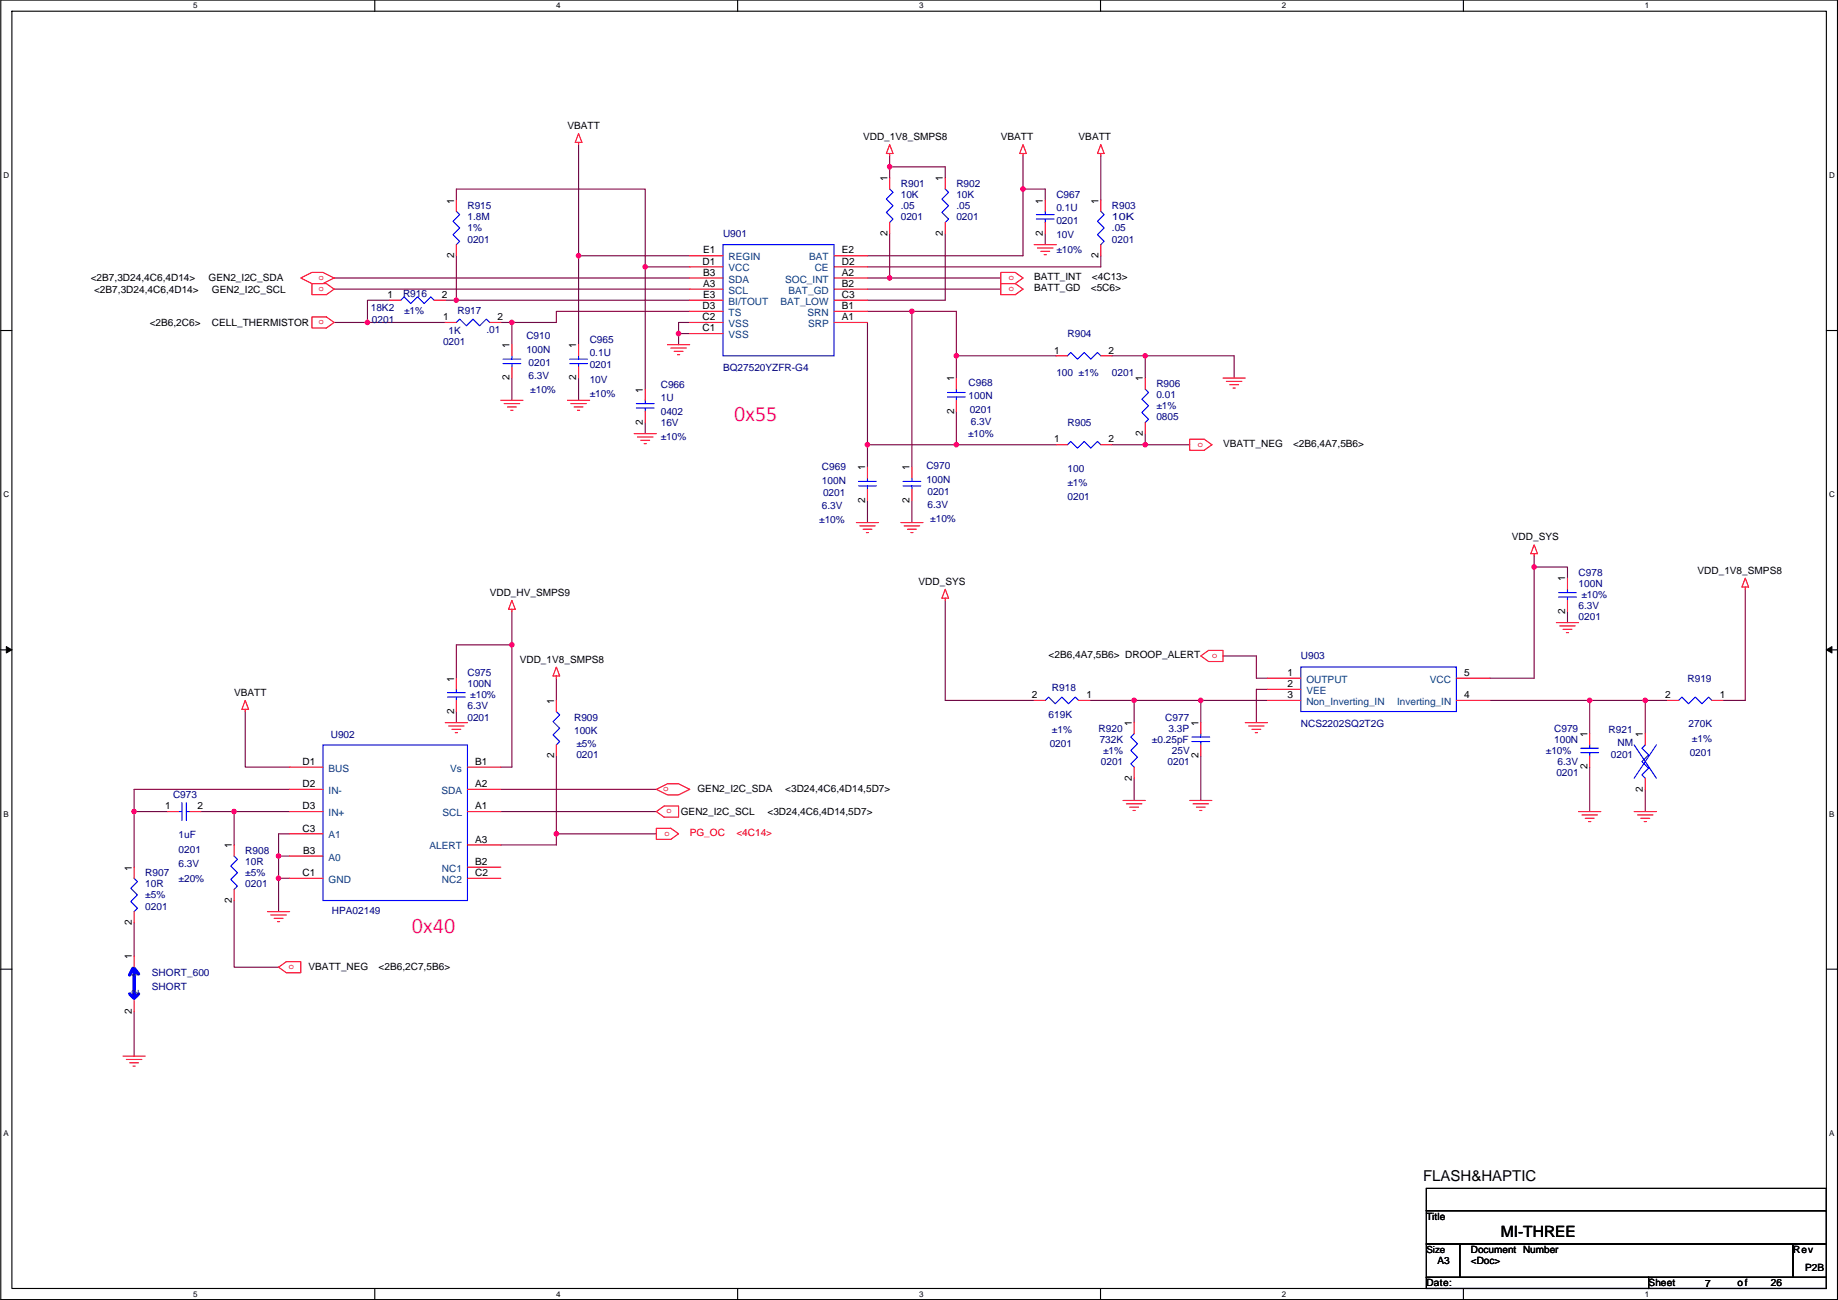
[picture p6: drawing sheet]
<svg xmlns="http://www.w3.org/2000/svg" width="420mm" height="297mm" viewBox="0 0 420 297" stroke-linecap="round" stroke-linejoin="round" font-family="sans-serif">
<path d="M.2 0h419.8v296.9h-419.8zM2.7 2.6h414.8v291.8h-414.8z" fill="none" stroke="#000" stroke-width=".25"/>
<g fill="#fff">
<path d="M44.2 .3h1v2h-1z"/>
<path d="M44.2 294.7h1v2h-1z"/>
</g>
<path d="M85.7 0v2.6M85.7 294.4v2.5" fill="none" stroke="#000" stroke-width=".25"/>
<g fill="#fff">
<path d="M127.1 .3h1v2h-1z"/>
<path d="M127.1 294.7h1v2h-1z"/>
</g>
<path d="M168.6 0v2.6M168.6 294.4v2.5" fill="none" stroke="#000" stroke-width=".25"/>
<g fill="#fff">
<path d="M210.1 .3h1v2h-1z"/>
<path d="M210.1 294.7h1v2h-1z"/>
</g>
<path d="M251.6 0v2.6M251.6 294.4v2.5" fill="none" stroke="#000" stroke-width=".25"/>
<g fill="#fff">
<path d="M293 .3h1v2h-1z"/>
<path d="M293 294.7h1v2h-1z"/>
</g>
<path d="M334.5 0v2.6M334.5 294.4v2.5" fill="none" stroke="#000" stroke-width=".25"/>
<g fill="#fff">
<path d="M376 .3h1v2h-1z"/>
<path d="M376 294.7h1v2h-1z"/>
<path d="M.8 39h1.3v2.1h-1.3z"/>
<path d="M418.1 39h1.3v2.1h-1.3z"/>
<path d="M.8 112h1.3v2h-1.3z"/>
<path d="M418.1 112h1.3v2h-1.3z"/>
</g>
<path d="M.2 75.5h2.5M417.5 75.5h2.5" fill="none" stroke="#000" stroke-width=".25"/>
<g fill="#fff">
<path d="M.8 185h1.2v2h-1.2z"/>
<path d="M418.1 185h1.2v2h-1.2z"/>
</g>
<path d="M.2 148.5h2.5M417.5 148.5h2.5" fill="none" stroke="#000" stroke-width=".25"/>
<path d="M1.4 147.7l1.3 .8-1.3 .7zM417.5 148.5l1.3-.8v1.5z" fill="#000" stroke="#000" stroke-width=".23"/>
<g fill="#fff">
<path d="M.8 257.9h1.2v2h-1.2z"/>
<path d="M418.1 257.9h1.2v2h-1.2z"/>
</g>
<path d="M.2 221.4h2.5M417.5 221.4h2.5M326.1 271.5h91.4v5.1h-91.4zM326.1 276.6h91.4v7.6h-91.4zM326.1 291.9h50.8v2.5h-50.8zM326.1 284.2h7.6v7.7h-7.6zM333.7 284.2h76.2v7.7h-76.2zM376.9 291.9h40.6v2.5h-40.6zM409.9 284.2h7.6v7.7h-7.6z" fill="none" stroke="#000" stroke-width=".25"/>
<g fill="none" stroke="#800040" stroke-width=".25">
<path d="M132.3 33v25.4M203.4 38.1v2.6M203.4 35.6v2.5M203.4 38.1h12.7v2.6M233.9 35.6v7.6M251.6 35.6v10.1M104.3 58.4v10.2M104.3 45.7v-2.5h43.2v17.8M132.3 58.4v20.4M132.3 58.4h25.4M203.4 53.4v10.1M216.1 53.4v15.2h-17.8"/>
<path d="M233.9 43.2h5v2.5M233.9 43.2v15.2h-35.6M238.9 53.4v2.5M251.6 58.4v2.6h-53.3M76.4 73.7h7.6M76.4 63.5h81.3M76.4 66.1h81.3M84 73.7h17.8M89.1 68.6h-5.1v5.1M101.8 68.6h2.5M104.3 68.6h53.4M114.5 73.7h2.5"/>
<path d="M117 73.7v5.1M147.5 61h10.2M147.5 61v27.9M155.1 76.2h2.6M155.1 76.2v2.6M157.7 73.7h-2.6v2.5M157.7 71.1h-30.5v2.6h-10.2M198.3 66.1h30.5M198.3 63.5h5.1M198.3 71.1h10.2M198.3 73.7v27.9M203.4 63.5h25.4"/>
<path d="M208.5 71.1v35.6M208.5 71.1h10.1v10.2M117 86.4v5.1M132.3 86.4v5.1M147.5 96.5v2.6M218.6 81.3v5.1M218.6 81.3h22.9M218.6 94v7.6M254.2 81.3h7.6M261.8 86.4v-5.1h20.3v5.1M261.8 99.1v2.5h10.2M198.3 101.6h20.3"/>
<path d="M198.3 101.6v5.1M198.3 114.3v5.1M208.5 114.3v5.1M218.6 101.6h22.9M254.2 101.6h7.6M117 139.7v7.6M216.1 137.2v22.8h20.3M350.7 129.6h7.6v2.5M350.7 127v2.6M350.7 129.6v25.4h-10.2M358.3 139.7v2.6M399 134.6v25.4h-5.1"/>
<path d="M117 147.3v28h-2.5M117 147.3h-12.7v7.7M127.2 155v5M279.6 149.9h7.6v5.1h2.5M289.7 157.5h-2.5v7.6M56.1 162.6v12.7h10.1M104.3 162.6v2.5M127.2 172.7v17.8M249.1 160h10.2M259.3 177.8v5.1M259.3 160v5.1M259.3 160h15.2"/>
<path d="M274.5 160h15.2M274.5 160v5.1M274.5 172.7v10.2M340.5 160h22.9M363.4 160v7.7M363.4 160h12.7M363.4 175.3v10.1M376.1 160v7.7M376.1 160h5.1M30.7 185.4v12.7M30.7 185.4h7.6M45.9 185.4h7.6"/>
<path d="M53.5 185.4v7.7M53.5 185.4h12.7M63.7 195.6h2.5M63.7 195.6v5.1M66.2 180.4h-35.5v5M66.2 190.5h-2.5v5.1M114.5 180.4h35.5M114.5 185.4h35.5M127.2 190.5v2.6h-12.7M127.2 190.5h22.8M376.1 180.4v5M30.7 210.8v7.7"/>
<path d="M53.5 205.8v15.2h10.2M63.7 200.7h2.5M63.7 200.7v7.6M30.7 231.2v10.1"/>
</g>
<g fill="#f0f" stroke="#f0f" stroke-width=".25">
<circle cx="132.2" cy="58.4" r=".5"/>
<circle cx="147.5" cy="61" r=".5"/>
<circle cx="155.1" cy="76.2" r=".5"/>
<circle cx="233.8" cy="43.2" r=".5"/>
<circle cx="203.4" cy="38.1" r=".5"/>
<circle cx="208.4" cy="71.1" r=".5"/>
<circle cx="218.6" cy="81.3" r=".5"/>
<circle cx="218.6" cy="101.6" r=".5"/>
<circle cx="198.3" cy="101.6" r=".5"/>
<circle cx="203.4" cy="63.5" r=".5"/>
<circle cx="261.8" cy="81.3" r=".5"/>
<circle cx="261.8" cy="101.6" r=".5"/>
<circle cx="63.7" cy="195.6" r=".5"/>
<circle cx="63.7" cy="200.7" r=".5"/>
<circle cx="53.5" cy="185.4" r=".5"/>
<circle cx="30.6" cy="185.4" r=".5"/>
<circle cx="117" cy="147.3" r=".5"/>
<circle cx="127.2" cy="190.5" r=".5"/>
<circle cx="104.3" cy="68.6" r=".5"/>
<circle cx="84" cy="73.7" r=".5"/>
<circle cx="117" cy="73.7" r=".5"/>
<circle cx="376.1" cy="160" r=".5"/>
<circle cx="363.4" cy="160" r=".5"/>
<circle cx="350.7" cy="129.5" r=".5"/>
<circle cx="274.5" cy="160" r=".5"/>
<circle cx="259.2" cy="160" r=".5"/>
</g>
<g fill="none" stroke="#f00" stroke-width=".25">
<path d="M132.3 30.5l.7 2h-1.5zM132.3 32.5v.5M203.4 35.1v.5M203.4 33l.7 2.1h-1.5zM233.9 35.1v.5M233.9 33l.7 2.1h-1.5zM251.6 35.1v.5M251.6 33l.8 2.1h-1.5zM104.3 45.7v2.6M104.3 55.9v2.5M157.7 58.4h7.6M190.7 58.4h7.6"/>
<path d="M203.4 40.7v2.5M203.4 50.8v2.6M216.1 40.7v2.5M216.1 50.8v2.6M236.4 55.9h5.1M237.2 56.7h3.5M237.9 57.4h2.1M238.7 58.2h.5M238.9 45.7v2.6M238.9 50.8v2.6M251.6 45.7v2.6M251.6 55.9v2.5"/>
<path d="M68.8 63.5l2.5-1.2h2.5l2.6 1.2-2.6 1.3h-2.5zM71.3 64.8h3.3l1.8 1.3-1.8 1.2h-3.3zM71.3 72.4h3.3l1.8 1.3-1.8 1.3h-3.3zM89.1 68.6h2.5M99.2 68.6h2.6M101.8 73.7h2.5M111.9 73.7h2.6M117 78.8v2.5M132.3 78.8v2.5M152.6 78.8h5.1M153.3 79.5h3.6M157.7 61h7.6"/>
<path d="M157.7 63.5h7.6M157.7 66.1h7.6M157.7 68.6h7.6M157.7 71.1h7.6M157.7 73.7h7.6M157.7 76.2h7.6M190.7 61h7.6M190.7 63.5h7.6M190.7 66.1h7.6M190.7 68.6h7.6M190.7 71.1h7.6M190.7 73.7h7.6"/>
<path d="M228.8 64.8h3.3l1.8 1.3-1.8 1.2h-3.3zM228.8 62.3h3.3l1.8 1.2-1.8 1.3h-3.3zM114.5 91.5h5.1M115.2 92.2h3.6M116 93h2M116.8 93.7h.5M117 83.8v2.6M129.7 91.5h5.1M130.5 92.2h3.5M131.2 93h2.1M132 93.7h.5M132.3 83.8v2.6"/>
<path d="M145 99.1h5M145.7 99.8h3.6M147.5 88.9v2.6M147.5 94v2.5M154.1 80.3h2M154.9 81h.5M218.6 86.4v2.5M218.6 91.5v2.5M241.5 81.3h2.5M251.6 81.3h2.6M261.8 86.4v2.5M261.8 96.5v2.6"/>
<path d="M279.6 86.4h5.1M280.3 87.1h3.6M281.1 87.9h2M281.9 88.7h.5M146.5 100.6h2M147.2 101.4h.6M195.8 119.4h5M198.3 106.7v2.5M198.3 111.8v2.5M205.9 119.4h5.1M208.5 106.7v2.5M208.5 111.8v2.5"/>
<path d="M241.5 101.6h2.5M251.6 101.6h2.6M272 100.4h3.3l1.7 1.2-1.7 1.3h-3.3zM117 137.2l.8 2h-1.5zM117 139.2v.5M196.5 120.2h3.6M197.3 120.9h2M198 121.7h.6M206.7 120.2h3.5M207.4 120.9h2.1M208.2 121.7h.5M216.1 134.6l.7 2.1h-1.5z"/>
<path d="M216.1 136.7v.5M350.7 126.5v.5M350.7 124.5l.8 2h-1.6zM358.3 132.1v2.5M358.3 137.2v2.5M399 132.1l.7 2h-1.5zM399 134.1v.5M104.3 155v2.5M127.2 154.5v.5M127.2 152.4l.7 2.1h-1.5zM274.5 149.9l1.8-1.3h3.3v2.6h-3.3zM289.7 157.5h7.7"/>
<path d="M289.7 155h7.7M332.9 155h7.6M355.8 142.3h5.1M356.5 143h3.6M357.3 143.8h2M358.1 144.5h.5M56.1 160l.7 2.1h-1.5zM56.1 162.1v.5M66.2 175.3h7.6M101.8 165.1h5.1M102.5 165.9h3.6M103.3 166.6h2"/>
<path d="M104.1 167.4h.5M104.3 160v2.6M106.9 175.3h7.6M127.2 160v2.6M127.2 170.2v2.5M236.4 160h2.5M246.6 160h2.5M259.3 165.1v2.6M259.3 175.3v2.5M274.5 165.1v2.6M274.5 170.2v2.5M284.7 165.1h5"/>
<path d="M285.4 165.9h3.6M286.2 166.6h2M286.9 167.4h.6M289.7 160h7.7M332.9 160h7.6M363.4 167.7v2.5M363.4 172.7v2.6M376.1 167.7v2.5M376.1 177.8v2.6M381.2 160h2.5M391.3 160h2.6M30.7 198.1v2.6"/>
<path d="M38.3 185.4h2.5M43.4 185.4h2.5M53.5 193.1v2.5M66.2 195.6h7.6M66.2 190.5h7.6M66.2 180.4h7.6M66.2 185.4h7.6M106.9 193.1h7.6M106.9 198.1h7.6M106.9 185.4h7.6M106.9 180.4h7.6M150 180.4l2.6-1.3h2.5l2.6 1.3-2.6 1.2h-2.5z"/>
<path d="M150 189.3h3.3l1.8 1.2-1.8 1.3h-3.3zM150 185.4l1.8-1.2h3.3v2.5h-3.3zM256.7 182.9h5.1M257.5 183.7h3.5M258.2 184.4h2.1M259 185.2h.5M272 182.9h5M272.7 183.7h3.6M273.5 184.4h2M274.2 185.2h.6M360.9 185.4h5M361.6 186.2h3.6"/>
<path d="M362.4 187h2M363.1 187.7h.6M373.6 185.4h5M374.3 186.2h3.6M375.1 187h2M375.8 187.7h.6M30.7 218.5v2.5M30.7 208.3v2.5M53.5 203.2v2.6M61.1 208.3h5.1M61.9 209.1h3.6M62.7 209.8h2"/>
<path d="M63.4 210.6h.5M66.2 200.7h7.6M106.9 200.7h7.6M30.7 228.6v2.6M63.7 221l1.8-1.3h3.3v2.6h-3.3zM28.1 241.3h5.1M28.9 242.1h3.5M29.6 242.8h2.1M30.4 243.6h.5"/>
</g>
<g fill="none" stroke="#00f" stroke-width=".25">
<path d="M104.3 48.3l.8 .7-1.5 1.6 1.5 1.5-1.5 1.5 1.5 1.5-.8 .8M165.3 55.9h25.4v25.4h-25.4zM203.4 43.2l.7 .8-1.5 1.5 1.5 1.5-1.5 1.5 1.5 1.6-.7 .7M216.1 43.2l.7 .8-1.5 1.5 1.5 1.5-1.5 1.5 1.5 1.6-.7 .7M236.9 49h4.1M236.9 50.1h4.1M238.9 48.3v.7M238.9 50.1v.7M251.6 48.3l.8 .7-1.5 1.6 1.5 1.5-1.5 1.5 1.5 1.5-.8 .8M91.6 68.6l.8-.8 1.5 1.6 1.5-1.6 1.6 1.6 1.5-1.6 .7 .8M104.3 73.7l.8-.8 1.5 1.5 1.5-1.5 1.6 1.5 1.5-1.5 .7 .8M115 82.1h4.1"/>
<path d="M115 83.1h4.1M117 81.3v.8M117 83.1v.7M130.2 82.1h4.1M130.2 83.1h4.1M132.3 81.3v.8M132.3 83.1v.7M145.5 92.2h4M145.5 93.2h4M147.5 91.5v.7M147.5 93.2v.8M216.6 89.7h4.1"/>
<path d="M216.6 90.7h4.1M218.6 88.9v.8M218.6 90.7v.8M244 81.3l.8-.8 1.5 1.6 1.5-1.6 1.6 1.6 1.5-1.6 .7 .8M261.8 88.9l.8 .8-1.6 1.5 1.6 1.5-1.6 1.6 1.6 1.5-.8 .7M196.3 110h4M196.3 111h4M198.3 109.2v.8M198.3 111v.8M206.4 110h4.1M206.4 111h4.1M208.5 109.2v.8"/>
<path d="M208.5 111v.8M244 101.6l.8-.7 1.5 1.5 1.5-1.5 1.6 1.5 1.5-1.5 .7 .7M356.3 135.4h4.1M356.3 136.4h4.1M358.3 134.6v.8M358.3 136.4v.8M102.3 158.3h4.1M102.3 159.3h4.1M104.3 157.5v.8M104.3 159.3v.7M297.4 152.4h35.5v10.2h-35.5zM73.8 170.2h33.1v35.6h-33.1z"/>
<path d="M127.2 162.6l.7 .7-1.5 1.6 1.5 1.5-1.5 1.5 1.5 1.5-.7 .8M238.9 160l.8-.7 1.5 1.5 1.5-1.5 1.6 1.5 1.5-1.5 .8 .7M259.3 167.7l-.8 .7 1.5 1.5-1.5 1.6 1.5 1.5-1.5 1.5 .8 .8M272.5 168.4h4M272.5 169.4h4M274.5 167.7v.7M274.5 169.4v.8M361.4 171h4M361.4 172h4M363.4 170.2v.8M363.4 172v.7M373.6 170.2l5 7.6"/>
<path d="M376.1 170.2l-.8 .8 1.6 1.5-1.6 1.5 1.6 1.5-1.6 1.6 .8 .7M378.6 170.2l-5 7.6M383.7 160l.8-.7 1.5 1.5 1.5-1.5 1.6 1.5 1.5-1.5 .7 .7M40.8 185.4h.8M41.6 183.4v4.1M42.6 183.4v4.1M42.6 185.4h.8M53.5 195.6l.8 .8-1.5 1.5 1.5 1.5-1.5 1.5 1.5 1.6-.8 .7M30.7 200.7l.7 .7-1.5 1.6 1.5 1.5-1.5 1.5 1.5 1.5-.7 .8"/>
</g>
<path d="M29.6 227.1l1.1 1M30.4 221.3l-.8 1.5M30.7 221.8v5.6M30.7 221.3l1 1.2M31.7 227.1l-.8 .8" fill="none" stroke="#00f" stroke-width=".76"/>
<g font-size="5.1" fill="#f0f">
<text x="167.8" y="96.3">0x55</text>
<text x="94.2" y="213.1">0x40</text>
</g>
<text font-size="3.6" x="343.1" y="282.6">MI-THREE</text>
<text font-size="3.4" x="325.3" y="269.8">FLASH&amp;HAPTIC</text>
<g font-size="2.3">
<text x="129.7" y="29.5">VBATT</text>
<text x="197.3" y="32">VDD_1V8_SMPS8</text>
<text x="228.8" y="32">VBATT</text>
<text x="246.6" y="32">VBATT</text>
<text x="202.8" y="41.4" transform="rotate(-90 202.8 41.4)">1</text>
<text x="215.5" y="41.4" transform="rotate(-90 215.5 41.4)">1</text>
<text x="103.8" y="46.5" transform="rotate(-90 103.8 46.5)">1</text>
<text x="238.4" y="46.5" transform="rotate(-90 238.4 46.5)">1</text>
<text x="251.1" y="46.5" transform="rotate(-90 251.1 46.5)">1</text>
<text x="202.8" y="53.9" transform="rotate(-90 202.8 53.9)">2</text>
<text x="215.5" y="53.9" transform="rotate(-90 215.5 53.9)">2</text>
<text x="238.4" y="53.9" transform="rotate(-90 238.4 53.9)">2</text>
<text x="103.8" y="59" transform="rotate(-90 103.8 59)">2</text>
<text x="160.7" y="57.9">E1</text>
<text x="192.5" y="57.9">E2</text>
<text x="251.1" y="59" transform="rotate(-90 251.1 59)">2</text>
<text x="20.8" y="64.3">&lt;2B7,3D24,4C6,4D14&gt;</text>
<text x="47.7" y="64.3">GEN2_I2C_SDA</text>
<text x="160.6" y="60.5">D1</text>
<text x="160.7" y="63">B3</text>
<text x="160.7" y="65.5">A3</text>
<text x="192.5" y="65.5">B2</text>
<text x="192.5" y="63">A2</text>
<text x="192.5" y="60.5">D2</text>
<text x="236.4" y="64.1">BATT_INT</text>
<text x="249.6" y="64.1">&lt;4C13&gt;</text>
<text x="21.5" y="66.8">&lt;2B7,3D24,4C6,4D14&gt;</text>
<text x="48.4" y="66.8">GEN2_I2C_SCL</text>
<text x="88.6" y="68.1">1</text>
<text x="101" y="68.1">2</text>
<text x="160.6" y="70.6">D3</text>
<text x="160.7" y="68.1">E3</text>
<text x="192.5" y="70.6">B1</text>
<text x="192.5" y="68.1">C3</text>
<text x="236.4" y="66.6">BATT_GD</text>
<text x="249.4" y="66.6">&lt;5C6&gt;</text>
<text x="34.2" y="74.5">&lt;2B6,2C6&gt;</text>
<text x="48.4" y="74.5">CELL_THERMISTOR</text>
<text x="101.3" y="73.2">1</text>
<text x="113.7" y="73.2">2</text>
<text x="160.6" y="73.2">C2</text>
<text x="160.6" y="75.7">C1</text>
<text x="192.5" y="73.2">A1</text>
<text x="116.5" y="79.5" transform="rotate(-90 116.5 79.5)">1</text>
<text x="131.7" y="79.5" transform="rotate(-90 131.7 79.5)">1</text>
<text x="241" y="80.8">1</text>
<text x="253.4" y="80.8">2</text>
<text x="116.5" y="86.9" transform="rotate(-90 116.5 86.9)">2</text>
<text x="131.7" y="86.9" transform="rotate(-90 131.7 86.9)">2</text>
<text x="147" y="89.7" transform="rotate(-90 147 89.7)">1</text>
<text x="218.1" y="87.1" transform="rotate(-90 218.1 87.1)">1</text>
<text x="261.3" y="87.1" transform="rotate(-90 261.3 87.1)">1</text>
<text x="218.1" y="94.5" transform="rotate(-90 218.1 94.5)">2</text>
<text x="147" y="97.1" transform="rotate(-90 147 97.1)">2</text>
<text x="241" y="101.1">1</text>
<text x="253.4" y="101.1">2</text>
<text x="261.3" y="99.6" transform="rotate(-90 261.3 99.6)">2</text>
<text x="197.8" y="107.5" transform="rotate(-90 197.8 107.5)">1</text>
<text x="207.9" y="107.5" transform="rotate(-90 207.9 107.5)">1</text>
<text x="279.6" y="102.2">VBATT_NEG</text>
<text x="295.6" y="102.2">&lt;2B6,4A7,5B6&gt;</text>
<text x="197.8" y="114.9" transform="rotate(-90 197.8 114.9)">2</text>
<text x="207.9" y="114.9" transform="rotate(-90 207.9 114.9)">2</text>
<text x="345.6" y="123.5">VDD_SYS</text>
<text x="388" y="131.1">VDD_1V8_SMPS8</text>
<text x="111.9" y="136.2">VDD_HV_SMPS9</text>
<text x="210" y="133.6">VDD_SYS</text>
<text x="357.8" y="132.9" transform="rotate(-90 357.8 132.9)">1</text>
<text x="357.8" y="140.3" transform="rotate(-90 357.8 140.3)">2</text>
<text x="103.8" y="155.7" transform="rotate(-90 103.8 155.7)">1</text>
<text x="118.8" y="151.4">VDD_1V8_SMPS8</text>
<text x="239.7" y="150.4">&lt;2B6,4A7,5B6&gt; DROOP_ALERT</text>
<text x="294.3" y="154.4">1</text>
<text x="334.7" y="154.4">5</text>
<text x="53.5" y="159">VBATT</text>
<text x="126.7" y="160.8" transform="rotate(-90 126.7 160.8)">1</text>
<text x="235.9" y="159.5">2</text>
<text x="248.3" y="159.5">1</text>
<text x="294.3" y="157">2</text>
<text x="294.3" y="159.5">3</text>
<text x="334.7" y="159.5">4</text>
<text x="380.7" y="159.5">2</text>
<text x="393.1" y="159.5">1</text>
<text x="103.8" y="163.1" transform="rotate(-90 103.8 163.1)">2</text>
<text x="258.7" y="165.9" transform="rotate(-90 258.7 165.9)">1</text>
<text x="274" y="165.9" transform="rotate(-90 274 165.9)">1</text>
<text x="126.7" y="173.3" transform="rotate(-90 126.7 173.3)">2</text>
<text x="274" y="173.3" transform="rotate(-90 274 173.3)">2</text>
<text x="362.9" y="168.4" transform="rotate(-90 362.9 168.4)">1</text>
<text x="375.6" y="168.4" transform="rotate(-90 375.6 168.4)">1</text>
<text x="69.1" y="174.8">D1</text>
<text x="69.1" y="179.8">D2</text>
<text x="108.6" y="174.8">B1</text>
<text x="108.6" y="179.8">A2</text>
<text x="258.7" y="178.4" transform="rotate(-90 258.7 178.4)">2</text>
<text x="362.9" y="175.8" transform="rotate(-90 362.9 175.8)">2</text>
<text x="37.8" y="184.9">1</text>
<text x="45.1" y="184.9">2</text>
<text x="69.1" y="184.9">D3</text>
<text x="108.6" y="184.9">A1</text>
<text x="159.4" y="180.9">GEN2_I2C_SDA</text>
<text x="179.5" y="180.9">&lt;3D24,4C6,4D14,5D7&gt;</text>
<text x="375.6" y="180.9" transform="rotate(-90 375.6 180.9)">2</text>
<text x="69.1" y="190">C3</text>
<text x="155.6" y="186.2">GEN2_I2C_SCL</text>
<text x="175.4" y="186.2">&lt;3D24,4C6,4D14,5D7&gt;</text>
<text x="53" y="193.8" transform="rotate(-90 53 193.8)">1</text>
<text x="69.3" y="195.1">B3</text>
<text x="108.6" y="197.6">B2</text>
<text x="108.6" y="192.5">A3</text>
<text x="30.1" y="198.9" transform="rotate(-90 30.1 198.9)">1</text>
<text x="69.1" y="200.2">C1</text>
<text x="108.6" y="200.2">C2</text>
<text x="53" y="206.3" transform="rotate(-90 53 206.3)">2</text>
<text x="30.1" y="211.4" transform="rotate(-90 30.1 211.4)">2</text>
<text x="30.1" y="219.2" transform="rotate(-90 30.1 219.2)">1</text>
<text x="70.5" y="221.5">VBATT_NEG</text>
<text x="86.5" y="221.5">&lt;2B6,2C7,5B6&gt;</text>
<text x="30.1" y="231.7" transform="rotate(-90 30.1 231.7)">2</text>
<text x="326.1" y="278.7">Title</text>
<text x="336.2" y="286.3">Document Number</text>
<text x="409.9" y="286.3">Rev</text>
<text x="326.1" y="293.9">Date:</text>
<text x="328.6" y="288.8">A3</text>
<text x="336.2" y="288.8">&lt;Doc&gt;</text>
<text x="376.9" y="293.9">Sheet</text>
<text x="397.2" y="293.9">of</text>
<text x="404.8" y="293.9">26</text>
<text x="412.7" y="290.4">P2B</text>
<text x="389.8" y="294.2">7</text>
</g>
<g font-size="2.3" fill="#000080">
<text x="106.9" y="47.8">R915</text>
<text x="205.9" y="42.7">R901</text>
<text x="205.9" y="45.3">10K</text>
<text x="205.9" y="47.8">.05</text>
<text x="218.6" y="42.7">R902</text>
<text x="218.6" y="45.3">10K</text>
<text x="218.6" y="47.8">.05</text>
<text x="241.5" y="45.3">C967</text>
<text x="254.2" y="47.8">R903</text>
<text x="106.9" y="50.3">1.8M</text>
<text x="106.9" y="52.9">1%</text>
<text x="205.9" y="50.3">0201</text>
<text x="218.6" y="50.3">0201</text>
<text x="241.5" y="48.3">0.1U</text>
<text x="241.5" y="51.1">0201</text>
<text x="254.2" y="50.3">10K</text>
<text x="254.2" y="52.9">.05</text>
<text x="106.9" y="55.4">0201</text>
<text x="165.3" y="54.1">U901</text>
<text x="241.5" y="54.4">10V</text>
<text x="241.5" y="57.7">±10%</text>
<text x="254.2" y="55.4">0201</text>
<text x="84.8" y="71.2">18K2</text>
<text x="92.1" y="67.9">R916</text>
<text x="92.4" y="71.7">±1%</text>
<text x="104.6" y="71.7">R917</text>
<text x="85" y="73.7">0201</text>
<text x="102.5" y="76.2">1K</text>
<text x="111.2" y="76">.01</text>
<text x="120.3" y="77.5">C910</text>
<text x="244" y="77">R904</text>
<text x="101.3" y="78.8">0201</text>
<text x="120.3" y="80.6">100N</text>
<text x="120.8" y="83.6">0201</text>
<text x="134.8" y="78.3">C965</text>
<text x="134.8" y="81.3">0.1U</text>
<text x="120.8" y="86.7">6.3V</text>
<text x="121.2" y="89.7">±10%</text>
<text x="134.8" y="84.1">0201</text>
<text x="134.8" y="87.4">10V</text>
<text x="151.1" y="88.7">C966</text>
<text x="165.3" y="84.9">BQ27520YZFR-G4</text>
<text x="221.4" y="88.2">C968</text>
<text x="241.5" y="85.9">100 ±1%</text>
<text x="254.2" y="85.9">0201</text>
<text x="264.3" y="88.4">R906</text>
<text x="134.8" y="90.7">±10%</text>
<text x="151.1" y="91.7">1U</text>
<text x="151.1" y="94.8">0402</text>
<text x="221.4" y="91.2">100N</text>
<text x="221.7" y="94.3">0201</text>
<text x="264.3" y="91">0.01</text>
<text x="264.3" y="93.5">±1%</text>
<text x="151.1" y="97.3">16V</text>
<text x="151.1" y="100.6">±10%</text>
<text x="221.3" y="99.9">±10%</text>
<text x="221.9" y="97.1">6.3V</text>
<text x="244" y="97.3">R905</text>
<text x="264.3" y="96.1">0805</text>
<text x="187.9" y="107.5">C969</text>
<text x="211.8" y="107.2">C970</text>
<text x="244" y="107.7">100</text>
<text x="187.9" y="110.5">100N</text>
<text x="188.1" y="113.3">0201</text>
<text x="211.8" y="110.3">100N</text>
<text x="212" y="113.1">0201</text>
<text x="244" y="111">±1%</text>
<text x="187.3" y="119.4">±10%</text>
<text x="187.9" y="116.4">6.3V</text>
<text x="212" y="116.1">6.3V</text>
<text x="212.7" y="119.2">±10%</text>
<text x="244" y="114.3">0201</text>
<text x="360.9" y="131.6">C978</text>
<text x="360.9" y="134.2">100N</text>
<text x="361.5" y="136.7">±10%</text>
<text x="360.9" y="141.8">0201</text>
<text x="360.9" y="139.2">6.3V</text>
<text x="106.9" y="154.5">C975</text>
<text x="297.4" y="150.7">U903</text>
<text x="385.8" y="155.7">R919</text>
<text x="106.9" y="157">100N</text>
<text x="107.5" y="159.6">±10%</text>
<text x="240.5" y="157.8">R918</text>
<text x="106.9" y="164.6">0201</text>
<text x="106.9" y="162.1">6.3V</text>
<text x="131.2" y="164.6">R909</text>
<text x="131.2" y="167.7">100K</text>
<text x="239.7" y="164.1">619K</text>
<text x="240.5" y="167.4">±1%</text>
<text x="251.1" y="167.2">R920</text>
<text x="266.4" y="164.6">C977</text>
<text x="267.1" y="167.2">3.3P</text>
<text x="297.4" y="166.2">NCS2202SQ2T2G</text>
<text x="355.3" y="167.2">C979</text>
<text x="367.7" y="167.4">R921</text>
<text x="386" y="166.2">270K</text>
<text x="75.6" y="168.7">U902</text>
<text x="131.8" y="170.7">±5%</text>
<text x="131.8" y="173.3">0201</text>
<text x="240" y="170.7">0201</text>
<text x="251.4" y="169.7">732K</text>
<text x="252.1" y="172.3">±1%</text>
<text x="263.3" y="169.7">±0.25pF</text>
<text x="267.9" y="172.3">25V</text>
<text x="353.4" y="172.3">±10%</text>
<text x="355.3" y="169.7">100N</text>
<text x="368.2" y="173.3">0201</text>
<text x="369.7" y="170.5">NM</text>
<text x="386.3" y="172.8">0201</text>
<text x="386.8" y="169.5">±1%</text>
<text x="251.6" y="174.8">0201</text>
<text x="266.9" y="174.8">0201</text>
<text x="355.8" y="177.3">0201</text>
<text x="356" y="174.8">6.3V</text>
<text x="39.5" y="182.4">C973</text>
<text x="40.8" y="191.6">1uF</text>
<text x="40.8" y="194.9">0201</text>
<text x="56.1" y="195.1">R908</text>
<text x="56.1" y="197.7">10R</text>
<text x="33.2" y="200.2">R907</text>
<text x="33.2" y="202.7">10R</text>
<text x="40.8" y="198.2">6.3V</text>
<text x="40.8" y="201.5">±20%</text>
<text x="56.1" y="200.2">±5%</text>
<text x="56.1" y="202.7">0201</text>
<text x="33.2" y="205.3">±5%</text>
<text x="33.2" y="207.8">0201</text>
<text x="75.9" y="208.8">HPA02149</text>
<text x="34.7" y="223.1">SHORT_600</text>
<text x="34.7" y="226.1">SHORT</text>
</g>
<g font-size="2.3" fill="#004080">
<text x="166.5" y="59.5">REGIN</text>
<text x="184.9" y="59.5">BAT</text>
<text x="166.5" y="62">VCC</text>
<text x="166.5" y="64.6">SDA</text>
<text x="179.5" y="64.6">SOC_INT</text>
<text x="186.2" y="62">CE</text>
<text x="166.5" y="67.1">SCL</text>
<text x="166.5" y="69.6">BI/TOUT</text>
<text x="178.4" y="69.6">BAT_LOW</text>
<text x="180.2" y="67.1">BAT_GD</text>
<text x="166.5" y="72.2">TS</text>
<text x="166.5" y="74.7">VSS</text>
<text x="166.5" y="77.3">VSS</text>
<text x="184.6" y="72.2">SRN</text>
<text x="184.7" y="74.7">SRP</text>
<text x="298.6" y="156">OUTPUT</text>
<text x="326.8" y="156">VCC</text>
<text x="298.6" y="158.5">VEE</text>
<text x="298.6" y="161.1">Non_Inverting_IN</text>
<text x="319.4" y="161.1">Inverting_IN</text>
<text x="75.1" y="176.3">BUS</text>
<text x="102.9" y="176.3">Vs</text>
<text x="75.1" y="181.4">IN-</text>
<text x="100.9" y="181.4">SDA</text>
<text x="75.1" y="191.6">A1</text>
<text x="75.1" y="186.5">IN+</text>
<text x="101.1" y="186.5">SCL</text>
<text x="75.1" y="196.6">A0</text>
<text x="98.2" y="194.1">ALERT</text>
<text x="75.1" y="201.7">GND</text>
<text x="101" y="199.2">NC1</text>
<text x="101" y="201.7">NC2</text>
<text x="31.7" y="227.4" transform="rotate(-90 31.7 227.4)">2</text>
<text x="31.7" y="223.6" transform="rotate(-90 31.7 223.6)">1</text>
</g>
<g font-size="2.3" fill="#f00">
<text x="157.7" y="191.1">PG_OC</text>
<text x="168.3" y="191.1">&lt;4C14&gt;</text>
</g>
<text font-size="2.2" x="326.1" y="286.2">Size</text>
<g font-size="2.1" fill="#f00">
<text x="72.8" y="63.9">o</text>
<text x="231.8" y="65.6" transform="rotate(180 231.8 65.6)">o</text>
<text x="231.8" y="63" transform="rotate(180 231.8 63)">o</text>
<text x="72.8" y="66.5">o</text>
<text x="72.8" y="74.1">o</text>
<text x="275" y="101.1" transform="rotate(180 275 101.1)">o</text>
<text x="278.3" y="149.4" transform="rotate(180 278.3 149.4)">o</text>
<text x="151.6" y="180.8">o</text>
<text x="153.6" y="185" transform="rotate(180 153.6 185)">o</text>
<text x="153.1" y="190" transform="rotate(180 153.1 190)">o</text>
<text x="67.2" y="220.5" transform="rotate(180 67.2 220.5)">o</text>
</g>
<g font-size="1.8">
<text x="44.2" y="1.9">5</text>
<text x="127.1" y="1.9">4</text>
<text x="210.1" y="1.9">3</text>
<text x="293" y="1.9">2</text>
<text x="376" y="1.9">1</text>
<text x=".8" y="40.7">D</text>
<text x="418.1" y="40.7">D</text>
<text x=".8" y="113.6">C</text>
<text x="418.1" y="113.6">C</text>
<text x=".8" y="186.6">B</text>
<text x="418.1" y="186.6">B</text>
<text x=".8" y="259.5">A</text>
<text x="418.1" y="259.5">A</text>
<text x="44.2" y="296.3">5</text>
<text x="127.1" y="296.3">4</text>
<text x="210.1" y="296.3">3</text>
<text x="293" y="296.3">2</text>
<text x="376" y="296.3">1</text>
</g>
</svg>
